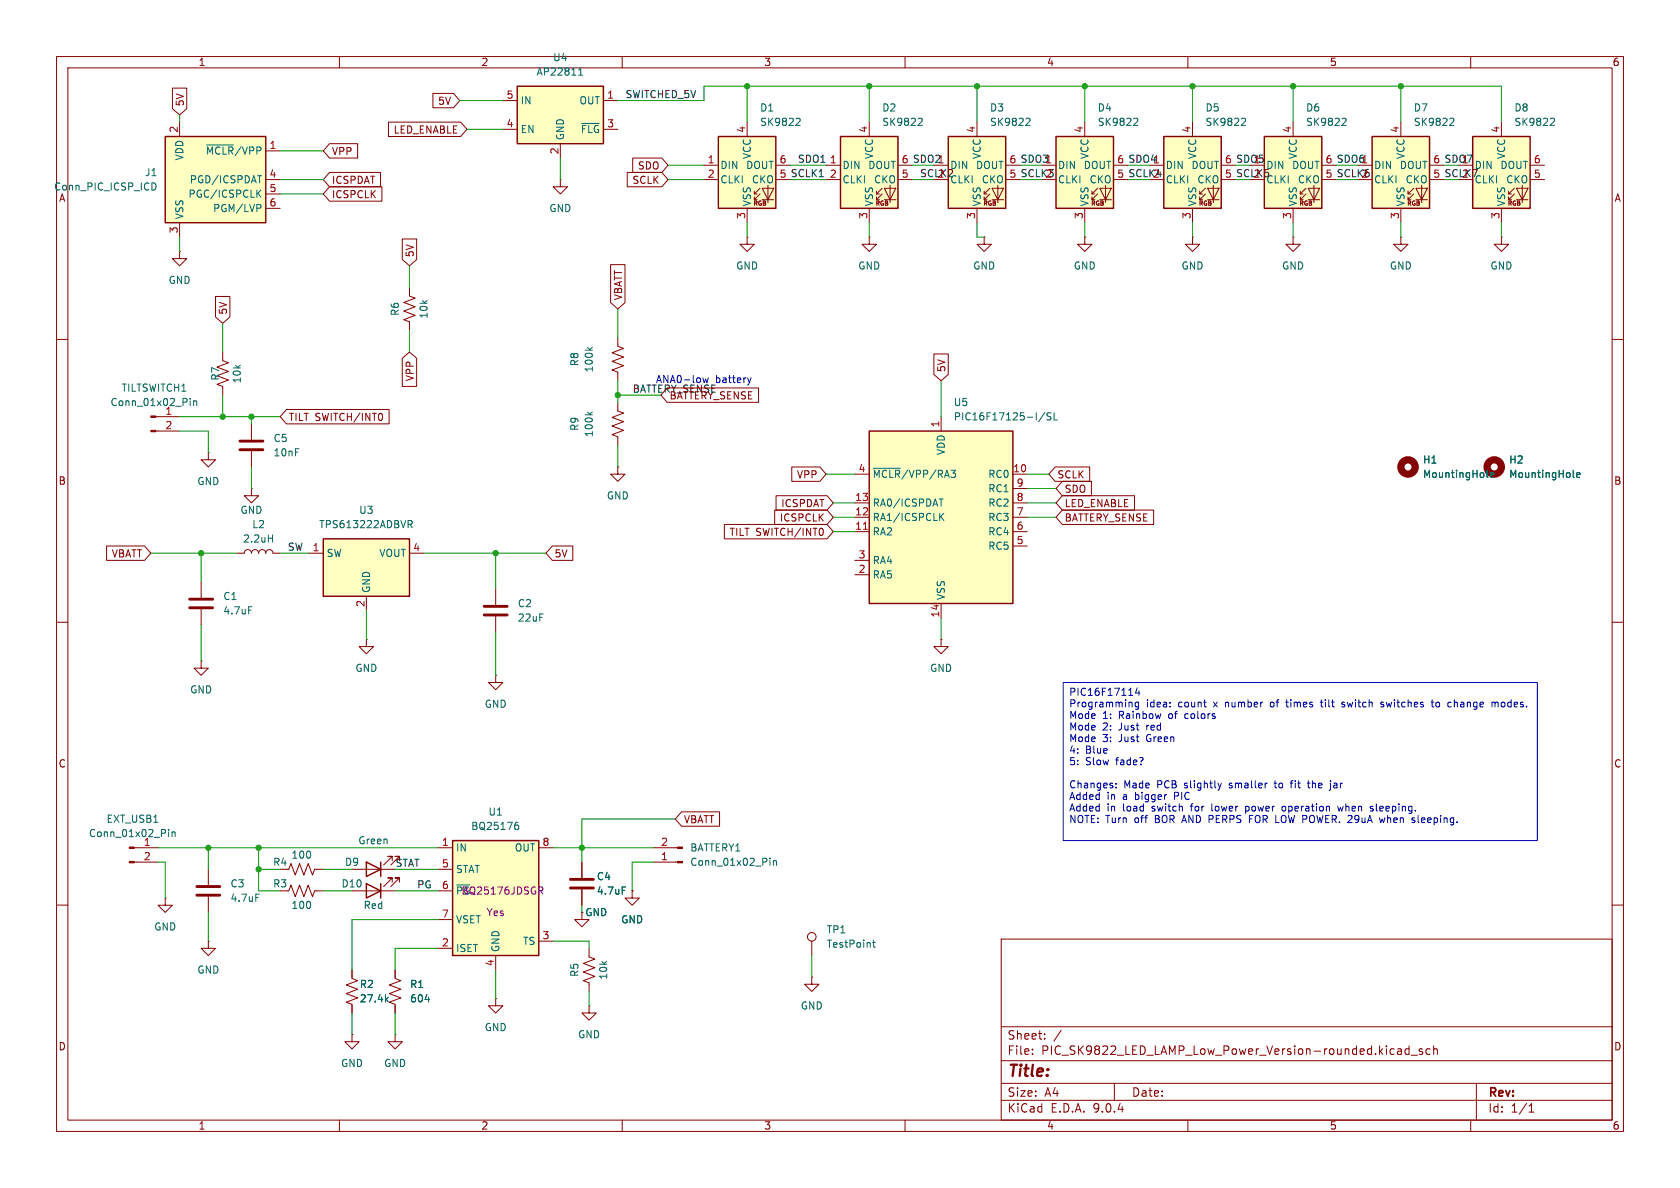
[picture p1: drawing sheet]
<svg xmlns="http://www.w3.org/2000/svg" width="297mm" height="210mm" viewBox="0 0 297 210" stroke-linecap="round" stroke-linejoin="round" font-family="sans-serif">
<g fill="none" stroke="#840000" stroke-width=".18">
<path d="M10 10h277v190h-277zM12 12h273v186h-273zM60 10v2M110 10v2M160 10v2M210 10v2M260 10v2M10 60h2M285 60h2M44.4 86.4v1.2h1.3l-1.3 1.3-1.2-1.3h1.2M44.4 86.4h.1M10 110h2"/>
<path d="M285 110h2M10 160h2M177 166h108v32h-108zM285 160h2M60 198v2M110 198v2M160 198v2M177 194.5h108M177 191.5h108M177 187.5h108M177 181.5h108M182.5 186.3v.1"/>
<path d="M182.5 185.5v.1M184.7 183.6v.1M184.7 182.8v.1M187.6 182.1l-1.3 2M197 191.5v3M210 198v2M247.2 185.4h.3l.2 .2v.8M247.7 186.3l-.5 .1M247.7 185.8h-.5M249.1 185.5l-.4-.1-.3 .3v.4l.1 .2h.6M249.1 184.9v1.5M249.5 186.5h1.1"/>
<path d="M251.5 185.5l-.4-.1-.2 .2 .1 .2 .5 .2v.3h-.6M252.8 185.5l-.4-.1-.3 .3v.4l.1 .2h.6M253.5 185.5l.2-.1 .3 .1 .1 .9M253.5 184.9v1.5M260 198v2M261 191.5v6.5M270.3 196.6h.9M270.3 195.5l.4-.4v1.5"/>
</g>
<path d="M127 24.1h10.2v12.7h-10.2z" fill="#ffffc2"/>
<path d="M127 24.1h10.2v12.7h-10.2z" fill="none" stroke="#840000" stroke-width=".25"/>
<g fill="none" stroke="#840000" stroke-width=".18">
<path d="M124.5 29.2h2.5M124.5 31.8h2.5M132.1 21.6v2.5M132.1 36.8v2.6M133.3 34.3h.6M133.3 35.3h.6M134.4 33.3l-1.1 1v-.5M134.4 34.3l-1.1 1v-.5M134.7 33.3h2.1l-1 2zM134.7 35.3h2.1M135.8 32.8v3M137.2 29.2h2.5"/>
<path d="M137.2 31.8h2.5M87.6 104.1v2.8M87.6 109v2.8"/>
</g>
<path d="M140.9 20.9l.4 .1 .2 .3-.8 .9h.8" fill="none" stroke="#006464" stroke-width=".18"/>
<path d="M85.6 107.2h4.1M85.6 108.7h4.1" fill="none" stroke="#840000" stroke-width=".51"/>
<path d="M186.7 24.1h10.1v12.7h-10.1z" fill="#ffffc2"/>
<path d="M186.7 24.1h10.1v12.7h-10.1z" fill="none" stroke="#840000" stroke-width=".25"/>
<g fill="none" stroke="#840000" stroke-width=".18">
<path d="M184.1 29.2h2.6M184.1 31.8h2.6M191.8 21.6v2.5M191.8 36.8v2.6M193 34.3h.5M193 35.3h.5M194.1 33.3l-1.1 1v-.5M194.1 34.3l-1.1 1v-.5M194.4 33.3h2.1l-1 2zM194.4 35.3h2.1M195.5 32.8v3M196.8 29.2h2.6"/>
<path d="M196.8 31.8h2.6M109.2 59.7v1.5l1 .4-2 .8 2 .7-2 .8 2 .7-2 .8 1 .4v1.5M109.2 71.1v1.5l1 .4-2 .8 2 .7-2 .8 2 .8-2 .7 1 .4v1.5M35.6 102.9v2.8M35.6 107.7v2.8M62.2 182.9v1.3h1.3l-1.3 1.2-1.2-1.2h1.2M62.2 182.9h.1"/>
</g>
<path d="M200.6 20.9l.4 .1 .2 .3-.8 .9h.8M103.9 72.8l.5 .5M103.9 61.4l.5 .5M104.7 72.8l-.5 .4M104.7 61.4l-.5 .4M44 107.3h.6" fill="none" stroke="#006464" stroke-width=".18"/>
<path d="M33.5 105.9h4.1M33.5 107.4h4.1" fill="none" stroke="#840000" stroke-width=".51"/>
<path d="M223.5 24.1h10.2v12.7h-10.2z" fill="#ffffc2"/>
<path d="M223.5 24.1h10.2v12.7h-10.2z" fill="none" stroke="#840000" stroke-width=".25"/>
<path d="M228.6 21.6v2.5M228.6 36.8v2.6M229.9 34.3h.5M229.9 35.3h.5M230.9 33.3l-1 1v-.5M230.9 34.3l-1 1v-.5M231.3 33.3h2l-1 2zM231.3 35.3h2M232.3 32.8v3M233.7 29.2h2.5M233.7 31.8h2.5" fill="none" stroke="#840000" stroke-width=".18"/>
<path d="M237.4 20.9l.5 .1 .1 .3-.8 .9h.8" fill="none" stroke="#006464" stroke-width=".18"/>
<path d="M205.7 24.1h10.2v12.7h-10.2z" fill="#ffffc2"/>
<path d="M205.7 24.1h10.2v12.7h-10.2z" fill="none" stroke="#840000" stroke-width=".25"/>
<g fill="none" stroke="#840000" stroke-width=".18">
<path d="M203.2 29.2h2.5M203.2 31.8h2.5M210.8 21.6v2.5M210.8 36.8v2.6M212.1 34.3h.5M212.1 35.3h.5M213.1 33.3l-1 1v-.5M213.1 34.3l-1 1v-.5M213.5 33.3h2l-1 2zM213.5 35.3h2M214.5 32.8v3M215.9 29.2h2.5"/>
<path d="M215.9 31.8h2.5"/>
</g>
<path d="M219.7 20.9l.4 .1 .1 .3-.8 .9h.8" fill="none" stroke="#006464" stroke-width=".18"/>
<path d="M57.1 95.3h15.3v10.1h-15.3z" fill="#ffffc2"/>
<path d="M57.1 95.3h15.3v10.1h-15.3zM64.8 156.2l2.5 1.3-2.5 1.3zM67.3 156.2v2.6" fill="none" stroke="#840000" stroke-width=".25"/>
<g fill="none" stroke="#840000" stroke-width=".18">
<path d="M153.7 41.9v1.3h1.2l-1.2 1.3-1.3-1.3h1.3M153.7 41.9h.1M174 41.9v1.3h1.3l-1.3 1.3-1.3-1.3h1.3M174 41.9h.1M41.9 97.8h1.3a.64 .64 0 0 1 .6-.6 .64 .64 0 0 1 .6 .6 .64 .64 0 0 1 .7-.6 .64 .64 0 0 1 .6 .6 .64 .64 0 0 1 .7-.6 .64 .64 0 0 1 .6 .6 .64 .64 0 0 1 .6-.6 .64 .64 0 0 1 .7 .6h1.2M54.6 97.8h2.5M72.4 97.8h2.5M109.2 82.6v1.2h1.3l-1.3 1.3-1.3-1.3h1.3M109.2 82.6h.1M64.8 105.4v2.6M62.2 157.5h7.6M69.3 156v-.8h-.7h.7l-1.5 1.5"/>
<path d="M70.6 156v-.8h-.8h.8l-1.5 1.5"/>
</g>
<path d="M47.4 95.2h.8M48.2 94.6v1.2M72.1 92h.5l.3 .3-.1 .3-.7 .1M72.5 92.7l.4 .6" fill="none" stroke="#006464" stroke-width=".18"/>
<path d="M242.6 24.1h10.1v12.7h-10.1z" fill="#ffffc2"/>
<path d="M242.6 24.1h10.1v12.7h-10.1z" fill="none" stroke="#840000" stroke-width=".25"/>
<g fill="none" stroke="#840000" stroke-width=".18">
<path d="M240 29.2h2.6M240 31.8h2.6M247.6 21.6v2.5M247.6 36.8v2.6M248.9 34.3h.5M248.9 35.3h.5M249.9 33.3l-1 1v-.5M249.9 34.3l-1 1v-.5M250.3 33.3h2l-1 2zM250.3 35.3h2M251.3 32.8v3M252.7 29.2h2.6"/>
<path d="M252.7 31.8h2.6"/>
</g>
<path d="M256.5 20.9l.4 .1 .1 .3-.8 .9h.8" fill="none" stroke="#006464" stroke-width=".18"/>
<path d="M260.3 24.1h10.2v12.7h-10.2z" fill="#ffffc2"/>
<path d="M260.3 24.1h10.2v12.7h-10.2z" fill="none" stroke="#840000" stroke-width=".25"/>
<g fill="none" stroke="#840000" stroke-width=".18">
<path d="M265.4 21.6v2.5M265.4 36.8v2.6M266.7 34.3h.5M266.7 35.3h.5M267.7 33.3l-1 1v-.5M267.7 34.3l-1 1v-.5M268.1 33.3h2l-1 2zM268.1 35.3h2M269.1 32.8v3M270.5 29.2h2.5M270.5 31.8h2.5M31.7 44.5v1.2h1.3l-1.3 1.3-1.2-1.3h1.2"/>
<path d="M31.7 44.5h.1M44.4 74.9v2.8M44.4 79.8v2.8M87.6 119.4v1.3h1.3l-1.3 1.2-1.2-1.2h1.2M87.6 119.4h.1M102.9 152.4v2.8M102.9 157.2v2.8M111.8 157.5v1.3h1.2l-1.2 1.2-1.3-1.2h1.3M111.8 157.5h.1M115.6 152.4h4.2M115.6 149.9h4.2M62.2 171.5v1.5l1 .4-2 .7 2 .8-2 .7 2 .8-2 .8 1 .3v1.6"/>
<path d="M87.6 176.5v1.3h1.3l-1.3 1.3-1.2-1.3h1.2M87.6 176.5h.1M102.9 161.3v1.3h1.2l-1.2 1.2-1.3-1.2h1.3M104.1 177.8v1.3h1.3l-1.3 1.2-1.2-1.2h1.2M104.1 177.8h.1M104.1 167.6v1.6l1.1 .3-2.1 .8 2.1 .8-2.1 .7 2.1 .8-2.1 .8 1 .3v1.6M69.8 182.9v1.3h1.3l-1.3 1.2-1.2-1.2h1.2M69.8 182.9h.1"/>
</g>
<path d="M274.3 20.9l.4 .1 .1 .3-.8 .9h.8M110 156.8h.6M136.1 151.7v.1M136.1 152.1v.9M136.7 152.1v.9M136.7 152.3l.2-.2 .3 .1 .1 .8M68.3 176.6l.3 .5M68.6 176.3l-.5 .4" fill="none" stroke="#006464" stroke-width=".18"/>
<g fill="#840000" stroke="#840000" stroke-width=".18">
<path d="M119.8 152.3h.8v.2h-.8z"/>
<path d="M119.8 149.7h.8v.3h-.8z"/>
</g>
<path d="M42.4 78h4.1M42.4 79.5h4.1M100.8 155.4h4.1M100.8 157h4.1" fill="none" stroke="#840000" stroke-width=".51"/>
<path d="M80 148.6h15.2v20.3h-15.2z" fill="#ffffc2"/>
<path d="M80 148.6h15.2v20.3h-15.2z" fill="none" stroke="#840000" stroke-width=".25"/>
<g fill="none" stroke="#840000" stroke-width=".18">
<path d="M72.4 50.8v1.5l1 .4-2 .8 2 .7-2 .8 2 .8-2 .7 1 .4v1.5M191.8 41.9v1.3h1.2l-1.2 1.3-1.3-1.3h1.3M191.8 41.9h.1M210.8 41.9v1.3h1.3l-1.3 1.3-1.3-1.3h1.3M210.8 41.9h.1M228.6 41.9v1.3h1.3l-1.3 1.3-1.3-1.3h1.3M228.6 41.9h.1M247.6 41.9v1.3h1.3l-1.3 1.3-1.2-1.3h1.2M247.6 41.9h.1M265.4 41.9v1.3h1.3l-1.3 1.3-1.2-1.3h1.2M265.4 41.9h.1M23.7 149.9h4.2"/>
<path d="M23.7 152.4h4.2M29.2 158.8v1.2h1.3l-1.3 1.3-1.3-1.3h1.3M29.2 158.8h.1M36.8 153.7v2.8M36.8 158.5v2.8M77.5 149.9h2.5M77.5 153.7h2.5M77.5 157.5h2.5M95.2 149.9h2.6M36.8 166.4v1.2h1.3l-1.3 1.3-1.2-1.3h1.2M36.8 166.4h.1M69.8 171.5v1.5l1.1 .4-2.1 .7 2.1 .8-2.1 .7 2.1 .8-2.1 .8 1 .3v1.6"/>
<path d="M77.5 162.6h2.5M77.5 167.6h2.5M87.6 168.9v2.6M95.2 166.4h2.6M143.5 166.4v2.5"/>
<circle cx="143.5" cy="165.6" r=".76"/>
</g>
<g fill="none" stroke="#006464" stroke-width=".18">
<path d="M262.9 84.2l.2 .2M263.5 84l.6-.1-.1-.3h-.3l-.2 .1v.6h.5M278.1 84.2l.2 .2M278.7 84l.6-.1v-.3h-.4l-.2 .1 .1 .6h.5M29.8 146.6v.2M29.8 147.1v.8M30.4 147.1v.8M30.4 147.2l.2-.1h.3l.1 .8M45.2 158.1h.6M91.2 145.8h.3l.2 .3v.4l-.5 .1M91.6 145.4h-.4M75.2 176.7h.7"/>
<path d="M154.3 166.6h.4M154.4 166.2v1.1l.3 .2"/>
</g>
<path d="M95.2 156.8h.5l.3 .2-.1 .4-.7 .1M95.6 157.5l.4 .6" fill="none" stroke="#840084" stroke-width=".18"/>
<g fill="none" stroke="#840000" stroke-width="1.3">
<circle cx="248.9" cy="82.5" r="1.27"/>
<circle cx="264.2" cy="82.5" r="1.27"/>
</g>
<g fill="#840000" stroke="#840000" stroke-width=".18">
<path d="M22.9 149.7h.8v.3h-.8z"/>
<path d="M22.9 152.3h.8v.2h-.8z"/>
</g>
<path d="M34.8 156.7h4.1M34.8 158.2h4.1" fill="none" stroke="#840000" stroke-width=".51"/>
<path d="M29.2 24.1h17.8v15.3h-17.8z" fill="#ffffc2"/>
<path d="M29.2 24.1h17.8v15.3h-17.8z" fill="none" stroke="#840000" stroke-width=".25"/>
<path d="M31.7 21.6v2.5M31.7 39.4v2.5M47 26.7h2.5M47 31.8h2.5M47 34.3h2.5M47 36.8h2.5M99.1 31.8v1.2h1.2l-1.2 1.3-1.3-1.3h1.3M99.1 31.8h.1M35.6 116.8v1.3h1.2l-1.2 1.3-1.3-1.3h1.3M35.6 116.8h.1M50.8 157.5h.3l.3-1 .8 2 .8-2 .7 2 .8-2 .7 2 .4-1h1.5" fill="none" stroke="#840000" stroke-width=".18"/>
<path d="M27.2 32.3a.68 .68 0 0 1 .4 .7 .68 .68 0 0 1-.4 .6M36.5 25.6h4.8M45.5 31.1h.8M45.6 34.1l.5 .8M45.9 36.1l.2 .3v.3l-.2 .1M46.1 33.6l-.7 .7" fill="none" stroke="#006464" stroke-width=".18"/>
<path d="M91.4 15.2h15.3v10.2h-15.3z" fill="#ffffc2"/>
<path d="M91.4 15.2h15.3v10.2h-15.3zM64.8 152.4l2.5 1.3-2.5 1.2zM67.3 152.4v2.5" fill="none" stroke="#840000" stroke-width=".25"/>
<g fill="none" stroke="#840000" stroke-width=".18">
<path d="M88.9 17.8h2.5M106.7 17.8h2.5M88.9 22.9h2.5M99.1 25.4v2.5M106.7 22.9h2.5M27.5 73.7h4.2M27.5 76.2h4.2M39.4 62.2v1.6l1 .3-2 .8 2 .8-2 .7 2 .8-2 .7 1 .4v1.6M36.8 80v1.3h1.3l-1.3 1.3-1.2-1.3h1.2M36.8 80h.1M64.8 113v1.3h1.2l-1.2 1.3-1.3-1.3h1.3M64.8 113h.1"/>
<path d="M50.8 153.7h.3l.3-1 .8 2 .8-2 .7 2 .8-2 .7 2 .4-1h1.5M62.2 153.7h7.6M69.3 152.1v-.7h-.7h.7l-1.5 1.5M70.6 152.1v-.7h-.8h.8l-1.5 1.5M143.5 172.7v1.3h1.3l-1.3 1.3-1.3-1.3h1.3M143.5 172.7h.1"/>
</g>
<path d="M102.3 13.3h.7M102.3 12.4l.4-.4v1.3M102.8 21.8h3.1M33.6 70.4v.2M33.6 70.9v.8M34.2 70.9v.8M34.2 71l.2-.1h.3l.1 .8" fill="none" stroke="#006464" stroke-width=".18"/>
<g fill="#840000" stroke="#840000" stroke-width=".18">
<path d="M26.7 73.5h.8v.3h-.8z"/>
<path d="M26.7 76.1h.8v.2h-.8z"/>
</g>
<path d="M148.6 24.1h10.1v12.7h-10.1z" fill="#ffffc2"/>
<path d="M148.6 24.1h10.1v12.7h-10.1z" fill="none" stroke="#840000" stroke-width=".25"/>
<g fill="none" stroke="#840000" stroke-width=".18">
<path d="M146 29.2h2.6M146 31.8h2.6M153.7 21.6v2.5M153.7 36.8v2.6M154.9 34.3h.5M154.9 35.3h.5M156 33.3l-1.1 1v-.5M156 34.3l-1.1 1v-.5M156.3 33.3h2.1l-1 2zM156.3 35.3h2.1M157.4 32.8v3M158.7 29.2h2.6"/>
<path d="M158.7 31.8h2.6"/>
</g>
<path d="M162.5 20.9l.4 .1 .2 .3-.8 .9h.8" fill="none" stroke="#006464" stroke-width=".18"/>
<path d="M167.6 24.1h10.2v12.7h-10.2z" fill="#ffffc2"/>
<path d="M167.6 24.1h10.2v12.7h-10.2z" fill="none" stroke="#840000" stroke-width=".25"/>
<g fill="none" stroke="#840000" stroke-width=".18">
<path d="M165.1 29.2h2.5M172.7 21.6v2.5M172.7 36.8v2.6M174 34.3h.5M174 35.3h.5M175 33.3l-1 1v-.5M175 34.3l-1 1v-.5M175.4 33.3h2l-1 2zM175.4 35.3h2M176.4 32.8v3M177.8 29.2h2.5M177.8 31.8h2.5"/>
<path d="M166.4 113v1.3h1.2l-1.2 1.3-1.3-1.3h1.3M166.4 113h.1"/>
</g>
<path d="M181.6 20.9l.4 .1 .1 .3-.8 .9h.8" fill="none" stroke="#006464" stroke-width=".18"/>
<path d="M153.7 76.2h25.4v30.5h-25.4z" fill="#ffffc2"/>
<path d="M153.7 76.2h25.4v30.5h-25.4z" fill="none" stroke="#840000" stroke-width=".25"/>
<g fill="none" stroke="#840000" stroke-width=".18">
<path d="M30.5 15.6h2.5v3.6l-1.3 1.1-1.2-1.1zM76.5 16.5h3.7l1.1 1.3-1.1 1.3h-3.7zM58.3 25.4h4.9v2.5h-4.9l-1.2-1.2zM58.3 30.5h9v2.5h-9l-1.2-1.2zM58.3 33h9.2v2.6h-9.2l-1.2-1.3zM68.7 21.6h12.7l1.1 1.3-1.1 1.2h-12.7zM110.9 30.5h6.1l1.1 1.3-1.1 1.2h-6.1zM111.9 27.9h5.1l1.1 1.3-1.1 1.3h-5.1zM38.1 52.4h2.5v3.6l-1.2 1.2-1.3-1.2zM71.1 42.2h2.6v3.7l-1.3 1.1-1.3-1.1zM107.9 46.8h2.6v6.7l-1.3 1.1-1.3-1.1zM132.1 41.9v1.3h1.2l-1.2 1.3-1.3-1.3h1.3"/>
<path d="M132.1 41.9h.1M50.6 72.4h18.2v2.5h-18.2l-1.1-1.2zM67.5 73.2l.1 .3-.1 .7M71.1 63.3l1.3-1.1 1.3 1.1v5h-2.6zM118 68.6h16.1v2.5h-16.1l-1.2-1.2zM165.1 62.6h2.5v3.6l-1.2 1.1-1.3-1.1zM166.4 73.7v2.5M18.8 96.5h6.8l1.1 1.3-1.1 1.3h-6.8zM97.6 96.5h3.7v2.6h-3.7l-1.1-1.3zM128.1 92.7h18.1l1.1 1.3-1.1 1.3h-18.1zM137 90.2h9.2l1.1 1.2-1.1 1.3h-9.2zM137.2 87.6h9l1.1 1.3-1.1 1.3h-9z"/>
<path d="M140 82.5h4.9l1.1 1.3-1.1 1.3h-4.9zM145.4 93.5l.1 .4-.1 .6M151.1 83.8h2.6M151.1 88.9h2.6M151.1 91.4h2.6M151.1 94h2.6M151.1 99.1h2.6M179.1 83.8h2.5M179.1 88.9h2.5M179.1 91.4h2.5M179.1 94h2.5M179.1 86.4h2.5"/>
<path d="M179.1 96.5h2.5M186.5 82.5h6.1v2.6h-6.1l-1.1-1.3zM187.8 85.1h5.1v2.5h-5.1l-1.1-1.2zM187.8 90.2h16.2v2.5h-16.2l-1.1-1.3zM187.8 87.6h12.8v2.6h-12.8l-1.1-1.3zM151.1 101.6h2.6M166.4 106.7v2.5M102.9 152.4v2.8M102.9 157.2v2.8M111.8 157.5h.1M120.5 143.5h6.7v2.6h-6.7l-1.1-1.3zM62.2 171.5v1.2"/>
<path d="M62.2 177.8v1.3M69.8 171.5v1.2M69.8 177.8v1.3"/>
</g>
<g fill="none" stroke="#006464" stroke-width=".18">
<path d="M184.7 72.9l-1.1 1.6M185.8 73h-.5l-.2 .1v.4l.6 .2 .1 .3-.2 .2h-.5M186.3 73v1.2h.6M154.4 82.8h4.8M166 88.2h.7M166.3 91.3l.6 .7M166.4 88.2v1.3M166.9 90.7l-.8 .8M262.9 84.2l.2 .2M263.5 84l.6-.1-.1-.3h-.3l-.2 .1v.6h.5M278.1 84.2l.2 .2M278.7 84l.6-.1v-.3h-.4l-.2 .1 .1 .6h.5"/>
<path d="M110 156.8h.6M68.3 176.6l.3 .5M68.6 176.3l-.5 .4M75.2 176.7h.7"/>
</g>
<path d="M152.6 93.6h.8" fill="none" stroke="#a90000" stroke-width=".18"/>
<g fill="none" stroke="#009600" stroke-width=".18">
<path d="M81.3 17.8h7.6M109.2 17.8h15.3v-2.6h140.9v6.4M132.1 15.2v6.4M153.7 15.2v6.4M172.7 15.2v6.4M191.8 15.2v6.4M210.8 15.2v6.4M228.6 15.2v6.4M247.6 15.2v6.4M31.7 20.3v1.3M49.5 31.8h7.6M49.5 26.7h7.6"/>
<path d="M49.5 34.3h7.6M82.5 22.9h6.4M99.1 27.9v3.9M118.1 31.8h6.4M118.1 29.2h6.4M132.1 39.4v2.5M139.7 31.8h6.3M139.7 29.2h6.3M153.7 39.4v2.5M161.3 31.8h3.8M161.3 29.2h3.8M172.7 39.4v2.5h1.3"/>
<path d="M180.3 31.8h3.8M180.3 29.2h3.8M191.8 39.4v2.5M199.4 31.8h3.8M199.4 29.2h3.8M210.8 39.4v2.5M228.6 39.4v2.5M236.2 31.8h3.8M236.2 29.2h3.8M247.6 39.4v2.5M265.4 39.4v2.5M31.7 41.9v2.6"/>
<path d="M39.4 57.2v5M72.4 47v3.8M72.4 58.4v3.8M109.2 54.6v5.1M31.7 76.2h5.1v3.8M31.7 73.7h17.8M39.4 69.9v3.8M44.4 73.7v1.2M109.2 69.9h7.6M109.2 67.3v3.8M109.2 78.7v3.9M166.4 67.3v6.4"/>
<path d="M26.7 97.8h15.2M35.6 97.8v5.1M44.4 82.6v3.8M49.5 97.8h5.1M74.9 97.8h21.6M87.6 97.8v6.3M146 83.8h5.1M147.3 91.4h3.8M147.3 88.9h3.8M147.3 94h3.8M181.6 91.4h5.1M181.6 83.8h3.8"/>
<path d="M181.6 88.9h5.1M181.6 86.4h5.1M35.6 110.5v6.3M64.8 108v5M87.6 111.8v7.6M166.4 109.2v3.8M27.9 149.9h49.6M27.9 152.4h1.3v6.4M36.8 149.9v3.8M45.7 153.7h3.8M45.7 149.9v7.6h3.8M57.1 153.7h5.1"/>
<path d="M57.1 157.5h5.1M69.8 153.7h7.7M69.8 157.5h7.7M97.8 149.9h17.8M115.6 152.4h-3.8v5.1M119.4 144.8h-16.5v7.6M36.8 161.3v5.1M62.2 179.1v3.8M69.8 179.1v3.8M77.5 162.6h-15.3v8.9M77.5 167.6h-7.7v3.9M87.6 171.5v5"/>
<path d="M97.8 166.4h6.3v1.2M102.9 160v1.3M104.1 175.3v2.5M143.5 168.9v3.8"/>
</g>
<g fill="none" stroke="#0000c2" stroke-width=".18">
<path d="M124.2 66.8l.3 .8 .2-.6 .3 .6 .2-.8M132.8 66.8l-.3 .8M188 120.7h83.8v27.9h-83.8zM197.3 139.2v.1M197.3 138.5v.1M200 124.1l.1 .2v.7M201 121.6l-.3 .9h.8M201.3 124.1v1.1l-.3 .2-.3-.1M201.3 124.2l-.4-.1-.2 .3 .1 .5h.5M201.3 122.1v.8M215.9 138.4l-.3 .9M224.7 124.2l-.1 .2 .1 .5"/>
<path d="M225.2 138.4h.5M225.4 138l.1 1.2M227.3 124.1h.5M227.5 123.7v1.1l.3 .2M228.1 138.4h.5M228.6 138l-.3 .2v1.1M231.1 138.4h.5M231.3 138v1.1l.3 .2M233.4 124.1h.5M233.6 123.7v1.1l.3 .2M235.8 138.9v.3M237.7 124.2l-.3-.1-.2 .2 .1 .2 .4 .1v.3h-.5"/>
<path d="M244.6 124.2l-.3-.1-.2 .2 .1 .2 .4 .1v.3h-.5M253 124.1h.5M253.2 123.7v1.1l.3 .2M254.3 124.1l-.3 .1-.2 .2 .1 .4 .4 .2M257.1 123.7v1.3M257.5 124.1l-.4 .1M264.1 124.1l.2 .2M264.3 124.3l.2-.2 .3 .1v.8M264.3 124.3v.7M214.2 142.1v1.1l.2 .2M220.2 142.5v1.3M220.2 143.3l.4 .1"/>
<path d="M220.6 142.5l-.4 .1M227.2 142.6l-.3-.1-.3 .3 .1 .5h.5M236.5 142.5l.2 .9 .3-.6 .2 .6 .3-.9M242.4 142.9l.3 .1 .1 .2-.2 .2h-.2M242.4 142.5l.3 .1M244.8 144.6l-.2 .8-.3-.6M250.7 144.1v1.1l.2 .2"/>
</g>
<g fill="#009600" stroke="#009600" stroke-width=".18">
<circle cx="191.8" cy="15.2" r=".46"/>
<circle cx="228.6" cy="15.2" r=".46"/>
<circle cx="210.8" cy="15.2" r=".46"/>
<circle cx="247.6" cy="15.2" r=".46"/>
<circle cx="39.4" cy="73.7" r=".46"/>
<circle cx="35.6" cy="97.8" r=".46"/>
<circle cx="44.4" cy="73.7" r=".46"/>
<circle cx="45.7" cy="153.7" r=".46"/>
<circle cx="45.7" cy="149.9" r=".46"/>
<circle cx="36.8" cy="149.9" r=".46"/>
<circle cx="153.7" cy="15.2" r=".46"/>
<circle cx="172.7" cy="15.2" r=".46"/>
<circle cx="132.1" cy="15.2" r=".46"/>
<circle cx="109.2" cy="69.9" r=".46"/>
<circle cx="87.6" cy="97.8" r=".46"/>
<circle cx="102.9" cy="149.9" r=".46"/>
</g>
<text font-size="2.8" fill="#840000" x="178" y="190.9">Title:</text>
<g font-size="2.1" fill="#840000">
<text x="178" y="184">Sheet:</text>
<text x="178" y="186.7">File:</text>
<text x="184.1" y="186.7">PIC_SK9822_LED_LAMP_Low_Power_Version-rounded.kicad_sch</text>
<text x="178" y="196.9">KiCad</text>
<text x="178" y="194.1">Size:</text>
<text x="184.7" y="194.1">A4</text>
<text x="185.7" y="196.9">E.D.A.</text>
<text x="193.3" y="196.9">9.0.4</text>
<text x="200" y="194.1">Date:</text>
<text x="263" y="194.3">Rev:</text>
<text x="263" y="196.9">Id:</text>
<text x="267.1" y="196.9">1/1</text>
</g>
<g font-size="1.8" fill="#840000">
<text x="35" y="11.9">1</text>
<text x="85" y="11.9">2</text>
<text x="135" y="11.9">3</text>
<text x="185" y="11.9">4</text>
<text x="235" y="11.9">5</text>
<text x="285" y="11.9">6</text>
<text x="32.7" y="18.9" transform="rotate(-90 32.7 18.9)">5V</text>
<text x="69.5" y="23.8">LED_ENABLE</text>
<text x="77.3" y="18.7">5V</text>
<text x="58.6" y="27.6">VPP</text>
<text x="10.3" y="35.9">A</text>
<text x="58.6" y="32.7">ICSPDAT</text>
<text x="58.6" y="35.2">ICSPCLK</text>
<text x="111.7" y="32.7">SCLK</text>
<text x="112.7" y="30.2">SDO</text>
<text x="285.3" y="35.9">A</text>
<text x="73.3" y="45.6" transform="rotate(-90 73.3 45.6)">5V</text>
<text x="110.2" y="53.2" transform="rotate(-90 110.2 53.2)">VBATT</text>
<text x="40.3" y="55.7" transform="rotate(-90 40.3 55.7)">5V</text>
<text x="167.3" y="65.9" transform="rotate(-90 167.3 65.9)">5V</text>
<text x="73.3" y="67.5" transform="rotate(-90 73.3 67.5)">VPP</text>
<text x="118.3" y="70.8">BATTERY_SENSE</text>
<text x="51" y="74.6">TILT SWITCH/INT0</text>
<text x="10.3" y="85.9">B</text>
<text x="138" y="89.9">ICSPDAT</text>
<text x="140.8" y="84.8">VPP</text>
<text x="186.8" y="84.8">SCLK</text>
<text x="188.1" y="87.3">SDO</text>
<text x="188.1" y="89.9">LED_ENABLE</text>
<text x="285.3" y="85.9">B</text>
<text x="128.9" y="94.9">TILT SWITCH/INT0</text>
<text x="137.8" y="92.4">ICSPCLK</text>
<text x="188.1" y="92.4">BATTERY_SENSE</text>
<text x="19.7" y="98.7">VBATT</text>
<text x="97.9" y="98.7">5V</text>
<text x="10.3" y="135.9">C</text>
<text x="285.3" y="135.9">C</text>
<text x="120.8" y="145.7">VBATT</text>
<text x="103.4" y="162.2">GND</text>
<text x="10.3" y="185.9">D</text>
<text x="285.3" y="185.9">D</text>
<text x="35" y="199.9">1</text>
<text x="85" y="199.9">2</text>
<text x="135" y="199.9">3</text>
<text x="185" y="199.9">4</text>
<text x="235" y="199.9">5</text>
<text x="285" y="199.9">6</text>
</g>
<g font-size="1.8" fill="#006464">
<text x="97.7" y="11">U4</text>
<text x="94.8" y="13.6">AP22811</text>
<text x="91.9" y="18.6">IN</text>
<text x="91.9" y="23.7">EN</text>
<text x="102.3" y="18.6">OUT</text>
<text x="102.6" y="23.7">~{FLG}</text>
<text x="134.3" y="19.9">D1</text>
<text x="134.3" y="22.5">SK9822</text>
<text x="155.9" y="19.9">D2</text>
<text x="155.9" y="22.5">SK9822</text>
<text x="174.9" y="19.9">D3</text>
<text x="174.9" y="22.5">SK9822</text>
<text x="194" y="19.9">D4</text>
<text x="194" y="22.5">SK9822</text>
<text x="213" y="19.9">D5</text>
<text x="213" y="22.5">SK9822</text>
<text x="230.8" y="19.9">D6</text>
<text x="230.8" y="22.5">SK9822</text>
<text x="249.9" y="19.9">D7</text>
<text x="249.9" y="22.5">SK9822</text>
<text x="267.6" y="19.9">D8</text>
<text x="267.6" y="22.5">SK9822</text>
<text x="32.6" y="28.5" transform="rotate(-90 32.6 28.5)">VDD</text>
<text x="36.3" y="27.5">~{MCLR}/VPP</text>
<text x="99.9" y="24.9" transform="rotate(-90 99.9 24.9)">GND</text>
<text x="132.9" y="28.2" transform="rotate(-90 132.9 28.2)">VCC</text>
<text x="154.5" y="28.2" transform="rotate(-90 154.5 28.2)">VCC</text>
<text x="173.6" y="28.2" transform="rotate(-90 173.6 28.2)">VCC</text>
<text x="192.6" y="28.2" transform="rotate(-90 192.6 28.2)">VCC</text>
<text x="211.7" y="28.2" transform="rotate(-90 211.7 28.2)">VCC</text>
<text x="229.5" y="28.2" transform="rotate(-90 229.5 28.2)">VCC</text>
<text x="248.5" y="28.2" transform="rotate(-90 248.5 28.2)">VCC</text>
<text x="266.3" y="28.2" transform="rotate(-90 266.3 28.2)">VCC</text>
<text x="9.5" y="33.9">Conn_PIC_ICSP_ICD</text>
<text x="25.5" y="31.3">J1</text>
<text x="33.2" y="35.2">PGC/ICSPCLK</text>
<text x="33.5" y="32.6">PGD/ICSPDAT</text>
<text x="127.3" y="30.1">DIN</text>
<text x="127.3" y="32.6">CLKI</text>
<text x="131.8" y="30.1">DOUT</text>
<text x="132.8" y="32.6">CKO</text>
<text x="148.8" y="30.1">DIN</text>
<text x="148.8" y="32.6">CLKI</text>
<text x="153.4" y="30.1">DOUT</text>
<text x="154.4" y="32.6">CKO</text>
<text x="172.4" y="30.1">DOUT</text>
<text x="173.5" y="32.6">CKO</text>
<text x="186.9" y="30.1">DIN</text>
<text x="186.9" y="32.6">CLKI</text>
<text x="191.5" y="30.1">DOUT</text>
<text x="192.5" y="32.6">CKO</text>
<text x="206" y="30.1">DIN</text>
<text x="206" y="32.6">CLKI</text>
<text x="210.5" y="30.1">DOUT</text>
<text x="211.6" y="32.6">CKO</text>
<text x="228.3" y="30.1">DOUT</text>
<text x="229.4" y="32.6">CKO</text>
<text x="242.8" y="30.1">DIN</text>
<text x="242.8" y="32.6">CLKI</text>
<text x="247.4" y="30.1">DOUT</text>
<text x="248.4" y="32.6">CKO</text>
<text x="260.6" y="32.6">CLKI</text>
<text x="265.2" y="30.1">DOUT</text>
<text x="266.2" y="32.6">CKO</text>
<text x="32.6" y="38.9" transform="rotate(-90 32.6 38.9)">VSS</text>
<text x="37.6" y="37.7">PGM/LVP</text>
<text x="97" y="37.7">GND</text>
<text x="132.9" y="36.6" transform="rotate(-90 132.9 36.6)">VSS</text>
<text x="154.5" y="36.6" transform="rotate(-90 154.5 36.6)">VSS</text>
<text x="173.6" y="36.6" transform="rotate(-90 173.6 36.6)">VSS</text>
<text x="192.6" y="36.6" transform="rotate(-90 192.6 36.6)">VSS</text>
<text x="211.7" y="36.6" transform="rotate(-90 211.7 36.6)">VSS</text>
<text x="229.5" y="36.6" transform="rotate(-90 229.5 36.6)">VSS</text>
<text x="248.5" y="36.6" transform="rotate(-90 248.5 36.6)">VSS</text>
<text x="266.3" y="36.6" transform="rotate(-90 266.3 36.6)">VSS</text>
<text x="130" y="47.9">GND</text>
<text x="151.6" y="47.9">GND</text>
<text x="172" y="47.9">GND</text>
<text x="189.7" y="47.9">GND</text>
<text x="208.8" y="47.9">GND</text>
<text x="226.6" y="47.9">GND</text>
<text x="245.6" y="47.9">GND</text>
<text x="263.4" y="47.9">GND</text>
<text x="29.7" y="50.4">GND</text>
<text x="70.7" y="56" transform="rotate(-90 70.7 56)">R6</text>
<text x="75.8" y="56.4" transform="rotate(-90 75.8 56.4)">10k</text>
<text x="102.5" y="64.8" transform="rotate(-90 102.5 64.8)">R8</text>
<text x="105" y="65.9" transform="rotate(-90 105 65.9)">100k</text>
<text x="19.4" y="72">Conn_01x02_Pin</text>
<text x="21.4" y="69.4">TILTSWITCH1</text>
<text x="39" y="67.4" transform="rotate(-90 39 67.4)">R7</text>
<text x="42.8" y="67.9" transform="rotate(-90 42.8 67.9)">10k</text>
<text x="168.5" y="72">U5</text>
<text x="29.1" y="73.4">1</text>
<text x="102.5" y="76.3" transform="rotate(-90 102.5 76.3)">R9</text>
<text x="105" y="77.4" transform="rotate(-90 105 77.4)">100k</text>
<text x="168.5" y="74.5">PIC16F17125-I/SL</text>
<text x="48.3" y="78.3">C5</text>
<text x="48.3" y="80.9">10nF</text>
<text x="167.2" y="80.5" transform="rotate(-90 167.2 80.5)">VDD</text>
<text x="251.5" y="82.1">H1</text>
<text x="266.7" y="82.1">H2</text>
<text x="34.8" y="86">GND</text>
<text x="107.2" y="88.5">GND</text>
<text x="154.2" y="84.7">~{MCLR}/VPP/RA3</text>
<text x="154.2" y="89.8">RA0/ICSPDAT</text>
<text x="174.6" y="84.7">RC0</text>
<text x="174.6" y="87.2">RC1</text>
<text x="174.6" y="89.8">RC2</text>
<text x="251.5" y="84.7">MountingHole</text>
<text x="266.7" y="84.7">MountingHole</text>
<text x="42.4" y="91">GND</text>
<text x="44.5" y="93.6">L2</text>
<text x="56.3" y="93.6">TPS613222ADBVR</text>
<text x="63.4" y="91">U3</text>
<text x="154.2" y="92.3">RA1/ICSPCLK</text>
<text x="154.2" y="94.8">RA2</text>
<text x="174.6" y="92.3">RC3</text>
<text x="174.6" y="94.8">RC4</text>
<text x="42.9" y="96.1">2.2uH</text>
<text x="57.7" y="98.7">SW</text>
<text x="67" y="98.7">VOUT</text>
<text x="154.2" y="99.9">RA4</text>
<text x="174.6" y="97.4">RC5</text>
<text x="39.4" y="106.3">C1</text>
<text x="65.6" y="104.9" transform="rotate(-90 65.6 104.9)">GND</text>
<text x="91.4" y="107.5">C2</text>
<text x="154.2" y="102.5">RA5</text>
<text x="167.2" y="106.2" transform="rotate(-90 167.2 106.2)">VSS</text>
<text x="39.4" y="108.8">4.7uF</text>
<text x="91.4" y="110.1">22uF</text>
<text x="62.7" y="119">GND</text>
<text x="164.3" y="119">GND</text>
<text x="33.5" y="122.8">GND</text>
<text x="85.6" y="125.3">GND</text>
<text x="15.6" y="148.2">Conn_01x02_Pin</text>
<text x="18.7" y="145.6">EXT_USB1</text>
<text x="25.3" y="149.6">1</text>
<text x="63.2" y="149.5">Green</text>
<text x="83.2" y="146.9">BQ25176</text>
<text x="86.3" y="144.4">U1</text>
<text x="48.2" y="153.3">R4</text>
<text x="51.4" y="152">100</text>
<text x="60.9" y="153.3">D9</text>
<text x="80.5" y="150.7">IN</text>
<text x="80.5" y="154.5">STAT</text>
<text x="90.9" y="150.7">OUT</text>
<text x="105.4" y="155.8">C4</text>
<text x="121.9" y="150.7">BATTERY1</text>
<text x="121.9" y="153.3">Conn_01x02_Pin</text>
<text x="40.6" y="157.1">C3</text>
<text x="40.6" y="159.6">4.7uF</text>
<text x="48.2" y="157.1">R3</text>
<text x="51.4" y="160.9">100</text>
<text x="60.3" y="157.1">D10</text>
<text x="64.2" y="160.9">Red</text>
<text x="105.4" y="158.3">4.7uF</text>
<text x="27.2" y="164.7">GND</text>
<text x="80.5" y="163.4">VSET</text>
<text x="92.4" y="167.2">TS</text>
<text x="109.7" y="163.4">GND</text>
<text x="146.1" y="165.2">TP1</text>
<text x="146.1" y="167.7">TestPoint</text>
<text x="34.8" y="172.3">GND</text>
<text x="80.5" y="168.5">ISET</text>
<text x="88.5" y="168.4" transform="rotate(-90 88.5 168.4)">GND</text>
<text x="102.5" y="172.8" transform="rotate(-90 102.5 172.8)">R5</text>
<text x="107.5" y="173.3" transform="rotate(-90 107.5 173.3)">10k</text>
<text x="63.5" y="174.9">R2</text>
<text x="63.5" y="177.4">27.4k</text>
<text x="72.4" y="174.9">R1</text>
<text x="72.4" y="177.4">604</text>
<text x="141.5" y="178.7">GND</text>
<text x="85.6" y="182.5">GND</text>
<text x="102.1" y="183.7">GND</text>
<text x="60.2" y="188.8">GND</text>
<text x="67.8" y="188.8">GND</text>
</g>
<g font-size="1.8" fill="#a90000">
<text x="89.5" y="17.5">5</text>
<text x="107.2" y="17.5">1</text>
<text x="31.5" y="23.6" transform="rotate(-90 31.5 23.6)">2</text>
<text x="89.5" y="22.6">4</text>
<text x="107.2" y="22.6">3</text>
<text x="131.8" y="23.6" transform="rotate(-90 131.8 23.6)">4</text>
<text x="153.4" y="23.6" transform="rotate(-90 153.4 23.6)">4</text>
<text x="172.5" y="23.6" transform="rotate(-90 172.5 23.6)">4</text>
<text x="191.5" y="23.6" transform="rotate(-90 191.5 23.6)">4</text>
<text x="210.6" y="23.6" transform="rotate(-90 210.6 23.6)">4</text>
<text x="228.3" y="23.6" transform="rotate(-90 228.3 23.6)">4</text>
<text x="247.4" y="23.6" transform="rotate(-90 247.4 23.6)">4</text>
<text x="265.2" y="23.6" transform="rotate(-90 265.2 23.6)">4</text>
<text x="47.6" y="26.4">1</text>
<text x="98.8" y="27.4" transform="rotate(-90 98.8 27.4)">2</text>
<text x="125" y="29">1</text>
<text x="137.7" y="29">6</text>
<text x="146.6" y="29">1</text>
<text x="271.1" y="29">6</text>
<text x="47.6" y="31.5">4</text>
<text x="47.6" y="34">5</text>
<text x="125" y="31.5">2</text>
<text x="146.6" y="31.5">2</text>
<text x="159.3" y="31.5">5</text>
<text x="271.1" y="31.5">5</text>
<text x="31.5" y="41.3" transform="rotate(-90 31.5 41.3)">3</text>
<text x="47.6" y="36.6">6</text>
<text x="131.8" y="38.8" transform="rotate(-90 131.8 38.8)">3</text>
<text x="153.4" y="38.8" transform="rotate(-90 153.4 38.8)">3</text>
<text x="172.5" y="38.8" transform="rotate(-90 172.5 38.8)">3</text>
<text x="191.5" y="38.8" transform="rotate(-90 191.5 38.8)">3</text>
<text x="210.6" y="38.8" transform="rotate(-90 210.6 38.8)">3</text>
<text x="228.3" y="38.8" transform="rotate(-90 228.3 38.8)">3</text>
<text x="247.4" y="38.8" transform="rotate(-90 247.4 38.8)">3</text>
<text x="265.2" y="38.8" transform="rotate(-90 265.2 38.8)">3</text>
<text x="29.1" y="75.9">2</text>
<text x="166.1" y="75.6" transform="rotate(-90 166.1 75.6)">1</text>
<text x="151.7" y="83.6">4</text>
<text x="179" y="83.6">10</text>
<text x="151.1" y="88.6">13</text>
<text x="179.6" y="86.1">9</text>
<text x="179.6" y="88.6">8</text>
<text x="151.1" y="91.2">12</text>
<text x="151.1" y="93.7">11</text>
<text x="179.6" y="91.2">7</text>
<text x="179.6" y="93.7">6</text>
<text x="55.2" y="97.5">1</text>
<text x="73" y="97.5">4</text>
<text x="151.7" y="98.8">3</text>
<text x="151.7" y="101.3">2</text>
<text x="179.6" y="96.3">5</text>
<text x="64.5" y="107.4" transform="rotate(-90 64.5 107.4)">2</text>
<text x="166.1" y="109.3" transform="rotate(-90 166.1 109.3)">14</text>
<text x="78" y="149.6">1</text>
<text x="95.8" y="149.6">8</text>
<text x="116.8" y="149.6">2</text>
<text x="25.3" y="152.1">2</text>
<text x="78" y="153.4">5</text>
<text x="116.8" y="152.1">1</text>
<text x="78" y="157.2">6</text>
<text x="78" y="162.3">7</text>
<text x="78" y="167.4">2</text>
<text x="95.8" y="166.1">3</text>
<text x="87.4" y="170.9" transform="rotate(-90 87.4 170.9)">4</text>
</g>
<g font-size="1.8" fill="#0f0f0f">
<text x="110.5" y="17.4">SWITCHED_5V</text>
<text x="141" y="28.9">SDO1</text>
<text x="159.3" y="29">6 SDO21</text>
<text x="178.4" y="29">6 SDO31</text>
<text x="197.4" y="29">6 SDO41</text>
<text x="221.5" y="29">1</text>
<text x="234.2" y="29">6 SDO61</text>
<text x="258.4" y="29">1</text>
<text x="137.7" y="31.5">5 SCLK1</text>
<text x="162.6" y="31.4">SCLK2</text>
<text x="165.7" y="31.5">2</text>
<text x="167.9" y="30.1">DIN</text>
<text x="167.9" y="32.6">CLKI</text>
<text x="178.4" y="31.5">5 SCLK3</text>
<text x="184.7" y="31.5">2</text>
<text x="197.4" y="31.5">5 SCLK4</text>
<text x="203.8" y="31.5">2</text>
<text x="221.5" y="31.5">2</text>
<text x="223.8" y="30.1">DIN</text>
<text x="223.8" y="32.6">CLKI</text>
<text x="234.2" y="31.5">5 SCLK6</text>
<text x="240.6" y="31.5">2</text>
<text x="258.4" y="31.5">2</text>
<text x="260.6" y="30.1">DIN</text>
<text x="111.8" y="69.5">BATTERY_SENSE</text>
<text x="50.8" y="97.4">SW</text>
<text x="69.8" y="153.3">STAT</text>
<text x="73.7" y="157.1">PG</text>
</g>
<g font-size="1.8" fill="#009600">
<text x="216.5" y="29">6 SDO5</text>
<text x="253.3" y="29">6 SDO7</text>
<text x="216.5" y="31.5">5 SCLK5</text>
<text x="253.3" y="31.5">5 SCLK7</text>
</g>
<g font-size="1.8" fill="#0000c2">
<text x="115.9" y="67.9">ANA0-low</text>
<text x="126.5" y="67.9">battery</text>
<text x="188.9" y="123.3">PIC16F17114</text>
<text x="188.9" y="125.4">Programming</text>
<text x="202.7" y="125.4">idea:</text>
<text x="208.4" y="125.4">count</text>
<text x="214.9" y="125.4">x</text>
<text x="217.1" y="125.4">number</text>
<text x="225.2" y="125.4">of</text>
<text x="228.3" y="125.4">times</text>
<text x="234.6" y="125.4">tilt</text>
<text x="238.5" y="125.4">switch</text>
<text x="245.6" y="125.4">switches</text>
<text x="254.8" y="125.4">to</text>
<text x="257.9" y="125.4">change</text>
<text x="265.8" y="125.4">modes.</text>
<text x="188.9" y="127.4">Mode</text>
<text x="188.9" y="129.5">Mode</text>
<text x="188.9" y="131.5">Mode</text>
<text x="194.9" y="127.4">1:</text>
<text x="194.9" y="129.5">2:</text>
<text x="194.9" y="131.5">3:</text>
<text x="197.9" y="127.4">Rainbow</text>
<text x="197.9" y="129.5">Just</text>
<text x="197.9" y="131.5">Just</text>
<text x="202.9" y="129.5">red</text>
<text x="202.9" y="131.5">Green</text>
<text x="206.9" y="127.4">of</text>
<text x="209.9" y="127.4">colors</text>
<text x="188.9" y="133.6">4:</text>
<text x="188.9" y="135.6">5:</text>
<text x="191.9" y="133.6">Blue</text>
<text x="191.9" y="135.6">Slow</text>
<text x="197.4" y="135.6">fade?</text>
<text x="188.9" y="139.7">Changes:</text>
<text x="188.9" y="141.7">Added</text>
<text x="188.9" y="143.8">Added</text>
<text x="195.7" y="141.7">in</text>
<text x="195.7" y="143.8">in</text>
<text x="198.6" y="141.7">a</text>
<text x="198.6" y="143.8">load</text>
<text x="198.7" y="139.7">Made</text>
<text x="201" y="141.7">bigger</text>
<text x="203.9" y="143.8">switch</text>
<text x="204.7" y="139.7">PCB</text>
<text x="208" y="141.7">PIC</text>
<text x="209.7" y="139.7">slightly</text>
<text x="211" y="143.8">for</text>
<text x="214.8" y="143.8">lower</text>
<text x="217.8" y="139.7">smaller</text>
<text x="221" y="143.8">power</text>
<text x="226" y="139.7">to</text>
<text x="227.7" y="143.8">operation</text>
<text x="229.1" y="139.7">fit</text>
<text x="232.3" y="139.7">the</text>
<text x="236.4" y="139.7">jar</text>
<text x="237.8" y="143.8">when</text>
<text x="243.7" y="143.8">sleeping.</text>
<text x="188.9" y="145.8">NOTE: Turn</text>
<text x="200.7" y="145.8">off</text>
<text x="204.5" y="145.8">BOR AND PERPS</text>
<text x="221.7" y="145.8">FOR LOW POWER. 29uA</text>
<text x="245.6" y="145.8">when</text>
<text x="251.5" y="145.8">sleeping.</text>
</g>
<g font-size="1.8" fill="#840084">
<text x="80.5" y="158.3">~{PG}</text>
<text x="81.5" y="158.3">BQ25176JDSGR</text>
<text x="85.9" y="162.2">Yes</text>
</g>
<g font-size="1.1" fill="#840000">
<text x="133.1" y="36.6">RGB</text>
<text x="154.7" y="36.6">RGB</text>
<text x="173.7" y="36.6">RGB</text>
<text x="192.8" y="36.6">RGB</text>
<text x="211.8" y="36.6">RGB</text>
<text x="229.6" y="36.6">RGB</text>
<text x="248.6" y="36.6">RGB</text>
<text x="266.4" y="36.6">RGB</text>
</g>
</svg>
